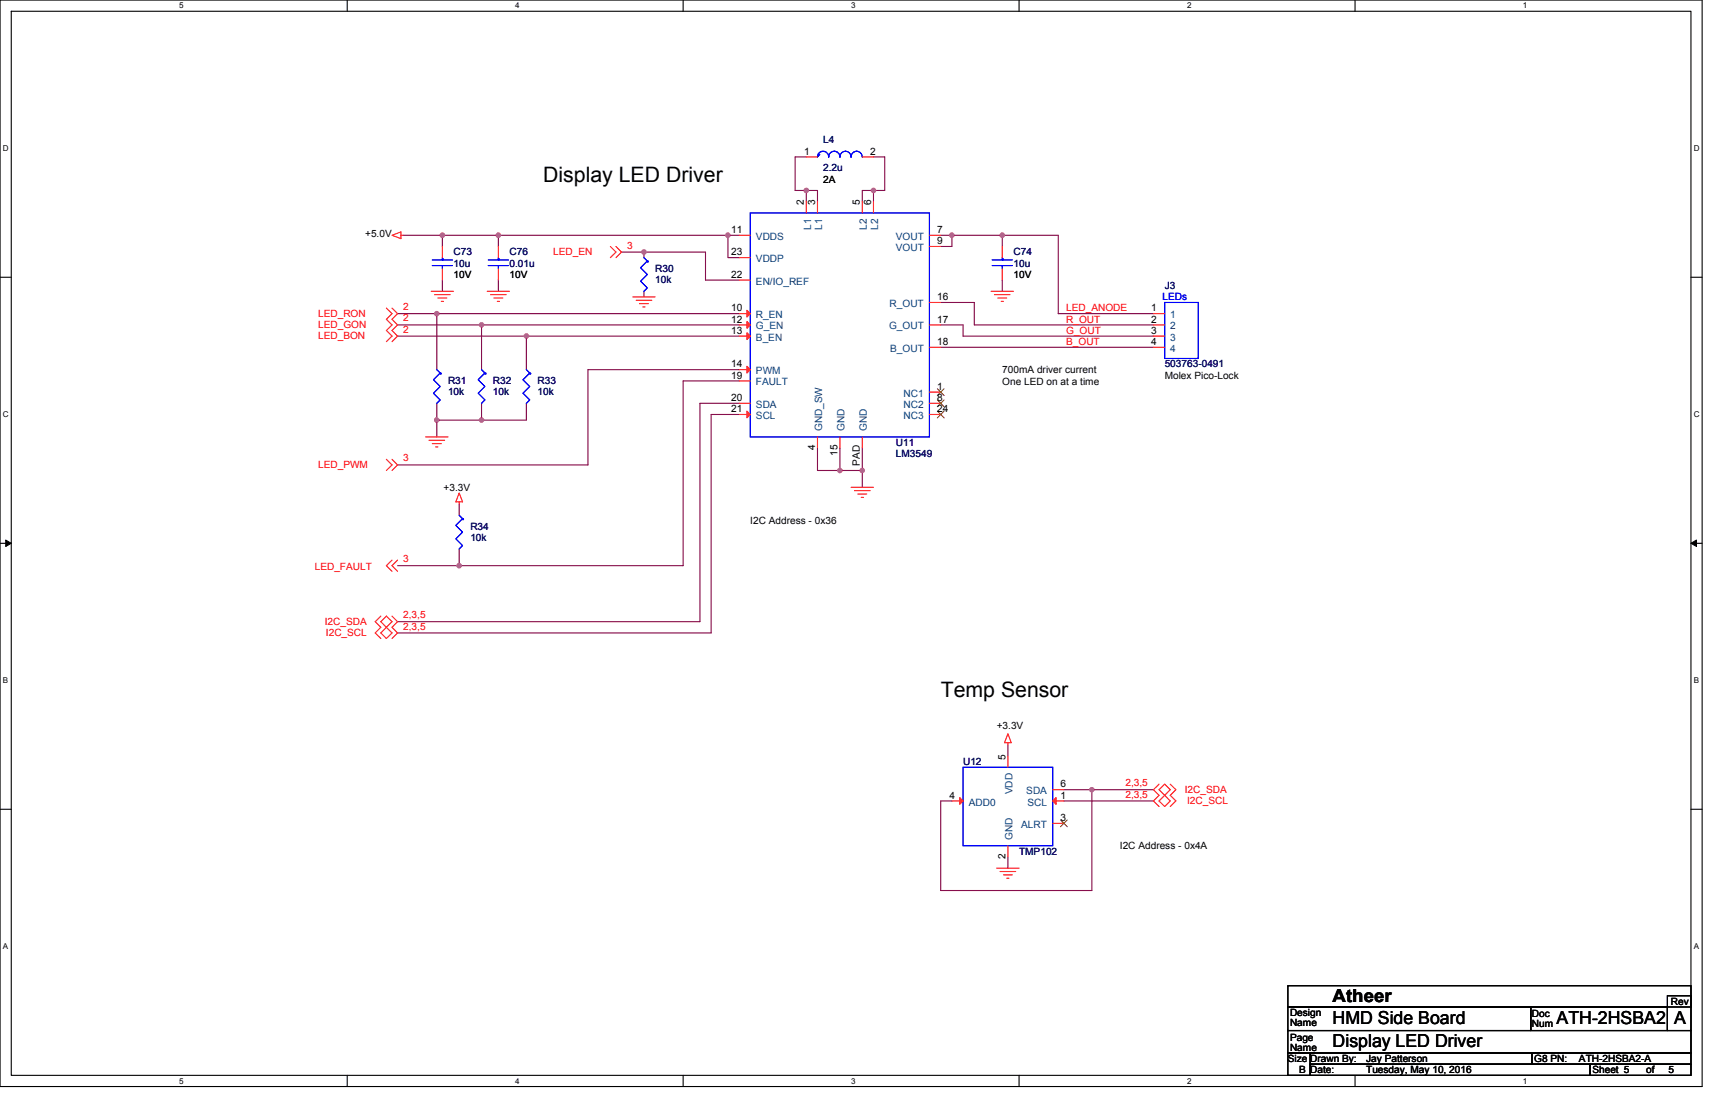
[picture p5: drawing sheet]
<svg xmlns="http://www.w3.org/2000/svg" width="432mm" height="279mm" viewBox="0 0 432 279" stroke-linecap="round" stroke-linejoin="round" font-family="sans-serif">
<path d="M0 0h428.6v273.5h-428.6zM2.8 2.8h422.9v267.9h-422.9z" fill="none" stroke="#000" stroke-width=".28"/>
<g fill="#fff">
<path d="M45.1 .3h1.1v2.3h-1.1z"/>
<path d="M45.1 271h1.1v2.2h-1.1z"/>
</g>
<path d="M87.4 0v2.8M87.4 270.7v2.8" fill="none" stroke="#000" stroke-width=".28"/>
<g fill="#fff">
<path d="M129.7 .3h1.1v2.3h-1.1z"/>
<path d="M129.7 271h1.1v2.2h-1.1z"/>
</g>
<path d="M172 0v2.8M172 270.7v2.8" fill="none" stroke="#000" stroke-width=".28"/>
<g fill="#fff">
<path d="M214.3 .3h1.1v2.3h-1.1z"/>
<path d="M214.3 271h1.1v2.2h-1.1z"/>
</g>
<path d="M256.6 0v2.8M256.6 270.7v2.8" fill="none" stroke="#000" stroke-width=".28"/>
<g fill="#fff">
<path d="M298.9 .3h1.1v2.3h-1.1z"/>
<path d="M298.9 271h1.1v2.2h-1.1z"/>
</g>
<path d="M341.2 0v2.8M341.2 270.7v2.8" fill="none" stroke="#000" stroke-width=".28"/>
<g fill="#fff">
<path d="M383.5 .3h1.1v2.3h-1.1z"/>
<path d="M383.5 271h1.1v2.2h-1.1z"/>
<path d="M.7 36.3h1.5v2.3h-1.5z"/>
<path d="M426.5 36.3h1.4v2.3h-1.4z"/>
<path d="M.7 103.3h1.5v2.2h-1.5z"/>
<path d="M426.5 103.3h1.4v2.2h-1.4z"/>
</g>
<path d="M0 69.8h2.8M425.7 69.8h2.9" fill="none" stroke="#000" stroke-width=".28"/>
<g fill="#fff">
<path d="M.7 170.2h1.4v2.3h-1.4z"/>
<path d="M426.5 170.2h1.3v2.3h-1.3z"/>
</g>
<path d="M0 136.8h2.8M425.7 136.8h2.9" fill="none" stroke="#000" stroke-width=".28"/>
<path d="M1.4 135.9l1.4 .9-1.4 .8zM425.7 136.8l1.4-.9v1.7z" fill="#000" stroke="#000" stroke-width=".25"/>
<g fill="#fff">
<path d="M.7 237.2h1.4v2.2h-1.4z"/>
<path d="M426.4 237.2h1.4v2.2h-1.4z"/>
</g>
<path d="M0 203.7h2.8M425.7 203.7h2.9M324.3 248.1h101.4v5.4h-101.4zM324.3 259.4h101.4v5.6h-101.4zM324.3 253.5h61.1v5.9h-61.1zM385.4 253.5h34.4v5.9h-34.4zM419.8 250.7h5.9v8.7h-5.9zM324.3 265h5.6v5.7h-5.6zM329.9 265h55.8v2.9h-55.8zM329.9 267.9h70.5v2.8h-70.5zM385.7 265h40v2.9h-40zM400.4 267.9h25.3v2.8h-25.3z" fill="none" stroke="#000" stroke-width=".28"/>
<g fill="none" stroke="#800040" stroke-width=".28">
<path d="M203 39.5h-2.8v8.4h2.8M219.9 39.5h2.9v8.4h-2.9M101.5 59.2h9.9M111.4 59.2h14.1M111.4 59.2v2.8M125.5 59.2v2.8M125.5 59.2h57.8M183.3 59.2v5.7h2.8M183.3 59.2h2.8M203 47.9h2.8v2.9M203 47.9v2.9M219.9 47.9h-2.8v2.9"/>
<path d="M219.9 47.9v2.9M236.9 59.2h2.8M239.7 59.2v2.8h-2.8M239.7 59.2h12.6M252.3 59.2v2.8M252.3 59.2h14.1v19.8h24M100.1 79h9.9M110 79v14M110 79h76.1M111.4 70.5v2.8M125.5 70.5v2.8M156.5 63.5h5.6"/>
<path d="M162.1 73.3v1.4M162.1 63.5h15.5v7h8.5M162.1 63.5v1.4M236.9 76.1h8.4v5.7h45.1M252.3 70.5v2.8M100.1 81.8h21.1M100.1 84.6h32.4M121.2 81.8v11.2M121.2 81.8h64.9M132.5 84.6h53.6M132.5 84.6v8.4M186.1 93h-38.1v24h-47.9"/>
<path d="M186.1 95.9h-14.1v46.5h-56.4M236.9 81.8h5.6v2.8h47.9M236.9 87.4h53.5M110 105.7h11.2M110 101.5v4.2M110 105.7v4.3M121.2 101.5v4.2M132.5 101.5v4.2h-11.3M186.1 101.5h-9.9v55h-76.1M186.1 104.3h-7.1v55h-78.9M205.8 112.8v5.6h5.7M211.5 112.8v5.6"/>
<path d="M211.5 118.4h5.6M217.1 112.8v9.9M115.6 126.9v2.8M115.6 138.2v4.2M100.1 142.4h15.5M253.8 187.5v2.8M267.9 198.8h7M274.9 198.8h15.5M274.9 198.8v25.4h-38v-22.6h2.8M253.8 215.7v2.8M267.9 201.6h22.5"/>
</g>
<g fill="#f0f" stroke="#f0f" stroke-width=".28">
<circle cx="110" cy="78.9" r=".55"/>
<circle cx="121.2" cy="81.8" r=".55"/>
<circle cx="132.5" cy="84.6" r=".55"/>
<circle cx="203" cy="47.9" r=".55"/>
<circle cx="219.9" cy="47.9" r=".55"/>
<circle cx="252.3" cy="59.2" r=".56"/>
<circle cx="239.6" cy="59.2" r=".56"/>
<circle cx="111.4" cy="59.2" r=".56"/>
<circle cx="115.6" cy="142.4" r=".56"/>
<circle cx="217.1" cy="118.4" r=".55"/>
<circle cx="211.5" cy="118.4" r=".55"/>
<circle cx="110" cy="105.7" r=".55"/>
<circle cx="121.2" cy="105.7" r=".55"/>
<circle cx="162.1" cy="63.4" r=".55"/>
<circle cx="183.3" cy="59.2" r=".56"/>
<circle cx="125.5" cy="59.2" r=".56"/>
<circle cx="274.9" cy="198.8" r=".55"/>
</g>
<g fill="none" stroke="#f00" stroke-width=".28">
<path d="M203 39.5h2.8M217.1 39.5h2.8M98.7 59.2l2.2-.8v1.7zM100.9 59.2h.6M186.1 59.2h2.8M203 50.8v2.8M205.8 50.8v2.8M217.1 50.8v2.8M219.9 50.8v2.8M234 59.2h2.9M97.3 77.6l1.4 1.4-1.4 1.4 1.4 1.4-1.4 1.4 1.4 1.4-1.4 1.4M98.7 77.6l1.4 1.4-1.4 1.4 1.4 1.4-1.4 1.4 1.4 1.4-1.4 1.4"/>
<path d="M108.6 73.3h5.6M109.4 74.2h3.9M110.3 75h2.2M111.1 75.9h.6M111.4 62v2.9M111.4 67.7v2.8M122.7 73.3h5.6M123.5 74.2h3.9M124.4 75h2.2M125.2 75.9h.6M125.5 62v2.9M125.5 67.7v2.8"/>
<path d="M153.7 62l1.4 1.5-1.4 1.4M155.1 62l1.4 1.5-1.4 1.4M159.3 74.7h5.7M160.2 75.6h3.9M161 76.4h2.3M161.8 77.3h.6M162.1 64.9h.1M162.1 73.3h.1M186.1 79h2.8M186.1 70.5h2.8M186.1 64.9h2.8M234 76.1h2.9"/>
<path d="M234 62h2.9M249.5 73.3h5.7M250.4 74.2h3.9M251.2 75h2.3M252.1 75.9h.5M252.3 62v2.9M252.3 67.7v2.8M290.4 79h2.8M110 93h.1M121.2 93h.1M132.5 93h.1M186.1 81.8h2.8"/>
<path d="M186.1 84.6h2.8M186.1 93h2.8M186.1 95.9h2.8M234 81.8h2.9M234 87.4h2.9M234 98.7h2.9M290.4 81.8h2.8M290.4 84.6h2.8M290.4 87.4h2.8M97.3 115.6l1.4 1.4-1.4 1.4M98.7 115.6l1.4 1.4-1.4 1.4M107.1 110h5.7"/>
<path d="M108 110.8h4M108.8 111.7h2.3M109.7 112.5h.6M110 101.5h.1M121.2 101.5h.1M132.5 101.5h.1M186.1 104.3h2.8M186.1 101.5h2.8M205.8 110v2.8M211.5 110v2.8M217.1 110v2.8M234 101.5h2.9"/>
<path d="M234 104.3h2.9M115.6 124.1l.9 2.2h-1.7zM115.6 126.3v.6M115.6 129.7h.1M115.6 138.2h.1M214.3 122.7h5.6M215.1 123.5h4M216 124.4h2.2M216.8 125.2h.6M95.9 156.5l1.4-1.4 1.4 1.4-1.4 1.4zM95.9 155.1l-1.4 1.4 1.4 1.4-1.4 1.4 1.4 1.4M97.3 157.9l1.4 1.4-1.4 1.4-1.4-1.4z"/>
<path d="M98.7 155.1l1.4 1.4-1.4 1.4 1.4 1.4-1.4 1.4M98.7 141l-1.4 1.4 1.4 1.4M100.1 141l-1.4 1.4 1.4 1.4M253.8 184.7l.8 2.2h-1.7zM253.8 186.9v.6M253.8 190.3v2.8M265 198.8h2.9M291.8 197.4l-1.4 1.4 1.4 1.4-1.4 1.4 1.4 1.4M291.8 198.8l1.4-1.4 1.4 1.4-1.4 1.4zM294.6 197.4l1.5 1.4-1.5 1.4 1.5 1.4-1.5 1.4M239.7 201.6h2.8M251 218.5h5.6"/>
<path d="M251.8 219.4h3.9M253.8 212.9v2.8M265 207.2h2.9M265 201.6h2.9M293.2 200.2l1.4 1.4-1.4 1.4-1.4-1.4zM252.6 220.2h2.3M253.5 221.1h.5"/>
</g>
<g fill="none" stroke="#00f" stroke-width=".28">
<path d="M206.4 38.9l-.6 .6a1.41 1.41 0 0 1 1.4-1.4 1.41 1.41 0 0 1 1.4 1.4h.1a1.38 1.38 0 0 1 1.3-1.4h.1a1.4 1.4 0 0 1 1.4 1.4M217.1 39.5a1.39 1.39 0 0 0-1.4-1.4 1.38 1.38 0 0 0-1.4 1.4 1.4 1.4 0 0 0-1.5-1.4h.1a1.38 1.38 0 0 0-1.4 1.4M188.9 53.6h45.1v56.4h-45.1zM108.8 66.8h5.1M108.8 65.4h5.1M111.4 64.9v.5M111.4 66.8v.9M111.4 65.2h.2v.2h-.2zM122.9 66.8h5.1M122.9 65.4h5.1M125.5 64.9v.5M125.5 66.8v.9"/>
<path d="M125.5 65.2h.2v.2h-.2zM162.1 64.9l.9 .8-1.7 1.7 1.7 1.7-1.7 1.7 1.7 1.7-.9 .8M163 65.7h.2v.2h-.2zM194.6 67.7h.1M249.8 66.8h5.1M249.8 65.4h5.1M252.3 64.9v.5M252.3 66.8v.9M252.4 65.2h.2v.2h-.2zM293.2 76.1h8.5v14.1h-8.5zM110 93l.8 .9-1.7 1.7 1.7 1.7-1.7 1.7 1.7 1.7-.8 .8M110.9 93.9h.1v.2h-.1z"/>
<path d="M121.2 93l.9 .9-1.7 1.7 1.7 1.7-1.7 1.7 1.7 1.7-.9 .8M122.1 93.9h.2v.2h-.2zM132.5 93l.9 .9-1.7 1.7 1.7 1.7-1.7 1.7 1.7 1.7-.9 .8M133.4 93.9h.2v.2h-.2zM115.6 129.7l.9 .9-1.7 1.6 1.7 1.7-1.7 1.7 1.7 1.7-.9 .9M116.5 130.6h.2v.2h-.2zM242.5 193.1h22.5v19.8h-22.5z"/>
</g>
<path d="M236 97.9l1.7 1.7M237.7 97.9l-1.7 1.7M236 100.7l1.7 1.7M236 103.5l1.7 1.7M237.7 100.7l-1.7 1.7M237.7 103.5l-1.7 1.7M267 206.4l1.7 1.7M268.7 206.4l-1.7 1.7" fill="none" stroke="#804000" stroke-width=".25"/>
<g fill="#f00" stroke="#f00" stroke-width=".28">
<path d="M265.9 200.8v1.7l-.9-.9z"/>
<path d="M241.6 200.8l.9 .8-.9 .9z"/>
<path d="M188.1 103.5l.8 .8-.8 .9z"/>
<path d="M188.1 78.1l.8 .9-.8 .8z"/>
<path d="M188.1 80.9l.8 .9-.8 .8z"/>
<path d="M188.1 83.8l.8 .8-.8 .8z"/>
<path d="M188.1 92.2l.8 .8-.8 .9z"/>
</g>
<g font-size="5.4">
<text x="136.8" y="45.7">Display LED Driver</text>
<text x="236.9" y="175.4">Temp Sensor</text>
</g>
<g font-size="4.5">
<text x="335.5" y="257.8">HMD Side Board</text>
<text x="335.5" y="252.3">Atheer</text>
<text x="391.9" y="257.8">ATH-2HSBA2</text>
<text x="421.5" y="257.8">A</text>
<text x="335.5" y="263.4">Display LED Driver</text>
</g>
<g font-size="2.5">
<text x="202.4" y="38.9">1</text>
<text x="219.1" y="38.9">2</text>
<text x="207.2" y="46">2A</text>
<text x="202.4" y="51.6" transform="rotate(-90 202.4 51.6)">2</text>
<text x="205.2" y="51.6" transform="rotate(-90 205.2 51.6)">3</text>
<text x="216.5" y="51.6" transform="rotate(-90 216.5 51.6)">5</text>
<text x="219.3" y="51.6" transform="rotate(-90 219.3 51.6)">6</text>
<text x="91.9" y="59.8">+5.0V</text>
<text x="184.1" y="58.6">11</text>
<text x="236" y="58.6">7</text>
<text x="184.1" y="64.3">23</text>
<text x="236" y="61.4">9</text>
<text x="114.2" y="69.9">10V</text>
<text x="128.3" y="69.9">10V</text>
<text x="184.1" y="69.9">22</text>
<text x="255.2" y="69.9">10V</text>
<text x="236" y="75.5">16</text>
<text x="184.1" y="78.4">10</text>
<text x="184.1" y="81.2">12</text>
<text x="236" y="81.2">17</text>
<text x="289.9" y="78.4">1</text>
<text x="289.9" y="81.2">2</text>
<text x="184.1" y="84">13</text>
<text x="236" y="86.8">18</text>
<text x="289.9" y="84">3</text>
<text x="289.9" y="86.8">4</text>
<text x="184.1" y="92.5">14</text>
<text x="184.1" y="95.3">19</text>
<text x="252.3" y="93.9">700mA driver current</text>
<text x="293.2" y="95.3">Molex Pico-Lock</text>
<text x="184.1" y="100.9">20</text>
<text x="236" y="98.1">1</text>
<text x="236" y="100.9">8</text>
<text x="252.3" y="96.8">One LED on at a time</text>
<text x="184.1" y="103.7">21</text>
<text x="236" y="103.7">24</text>
<text x="205.2" y="113.4" transform="rotate(-90 205.2 113.4)">4</text>
<text x="210.9" y="114.8" transform="rotate(-90 210.9 114.8)">15</text>
<text x="216.5" y="117.2" transform="rotate(-90 216.5 117.2)">PAD</text>
<text x="111.7" y="123.5">+3.3V</text>
<text x="188.9" y="132">I2C Address - 0x36</text>
<text x="251" y="183.6">+3.3V</text>
<text x="253.2" y="191.2" transform="rotate(-90 253.2 191.2)">5</text>
<text x="239.1" y="201">4</text>
<text x="267" y="201">1</text>
<text x="267" y="198.2">6</text>
<text x="267" y="206.7">3</text>
<text x="282" y="213.7">I2C Address - 0x4A</text>
<text x="253.2" y="216.3" transform="rotate(-90 253.2 216.3)">2</text>
<text x="324.8" y="255.7">Design</text>
<text x="385.7" y="256">Doc</text>
<text x="420.7" y="252.9">Rev</text>
<text x="324.8" y="258.3">Name</text>
<text x="324.8" y="261.9">Page</text>
<text x="385.7" y="258.6">Num</text>
<text x="324.3" y="267.3">Size</text>
<text x="324.8" y="264.5">Name</text>
<text x="329.9" y="267.3">Drawn By:</text>
<text x="344" y="267.3">Jay Patterson</text>
<text x="386.3" y="267.3">G8 PN:</text>
<text x="397.6" y="267.3">ATH-2HSBA2-A</text>
<text x="327.1" y="270.1">B</text>
<text x="329.9" y="270.1">Date:</text>
<text x="344" y="270.1">Tuesday, May 10, 2016</text>
<text x="400.9" y="270.1">Sheet 5</text>
<text x="414.5" y="270.1">of</text>
<text x="420.1" y="270.1">5</text>
</g>
<g font-size="2.5" fill="#000080">
<text x="207.2" y="36.1">L4</text>
<text x="207.2" y="43.1">2.2u</text>
<text x="114.2" y="64.3">C73</text>
<text x="128.3" y="64.3">C76</text>
<text x="255.2" y="64.3">C74</text>
<text x="114.2" y="67.1">10u</text>
<text x="128.3" y="67.1">0.01u</text>
<text x="165" y="68.5">R30</text>
<text x="165" y="71.3">10k</text>
<text x="255.2" y="67.1">10u</text>
<text x="293.2" y="72.7">J3</text>
<text x="293.2" y="92.5">503763-0491</text>
<text x="112.8" y="96.7">R31</text>
<text x="112.8" y="99.5">10k</text>
<text x="124.1" y="96.7">R32</text>
<text x="124.1" y="99.5">10k</text>
<text x="135.3" y="96.7">R33</text>
<text x="135.3" y="99.5">10k</text>
<text x="225.6" y="112.2">U11</text>
<text x="225.6" y="115">LM3549</text>
<text x="118.4" y="133.4">R34</text>
<text x="118.4" y="136.2">10k</text>
<text x="242.5" y="192.6">U12</text>
<text x="256.6" y="215.1">TMP102</text>
</g>
<g font-size="2.5" fill="#004080">
<text x="204.2" y="57.8" transform="rotate(-90 204.2 57.8)">L1</text>
<text x="207" y="57.8" transform="rotate(-90 207 57.8)">L1</text>
<text x="218.3" y="57.8" transform="rotate(-90 218.3 57.8)">L2</text>
<text x="221.1" y="57.8" transform="rotate(-90 221.1 57.8)">L2</text>
<text x="190.3" y="60.4">VDDS</text>
<text x="190.3" y="66">VDDP</text>
<text x="225.6" y="60.4">VOUT</text>
<text x="225.6" y="63.2">VOUT</text>
<text x="190.3" y="71.6">EN/IO_REF</text>
<text x="224" y="77.3">R_OUT</text>
<text x="190.3" y="80.1">R_EN</text>
<text x="190.3" y="82.9">G_EN</text>
<text x="223.9" y="82.9">G_OUT</text>
<text x="294.7" y="80.1">1</text>
<text x="294.7" y="82.9">2</text>
<text x="190.3" y="85.7">B_EN</text>
<text x="224.1" y="88.6">B_OUT</text>
<text x="294.7" y="85.7">3</text>
<text x="294.7" y="88.6">4</text>
<text x="190.3" y="94.2">PWM</text>
<text x="190.3" y="97">FAULT</text>
<text x="227.5" y="99.8">NC1</text>
<text x="190.3" y="105.5">SCL</text>
<text x="190.3" y="102.7">SDA</text>
<text x="227.5" y="102.7">NC2</text>
<text x="227.5" y="105.5">NC3</text>
<text x="207" y="108.6" transform="rotate(-90 207 108.6)">GND_SW</text>
<text x="212.7" y="108.6" transform="rotate(-90 212.7 108.6)">GND</text>
<text x="218.3" y="108.6" transform="rotate(-90 218.3 108.6)">GND</text>
<text x="243.9" y="202.8">ADD0</text>
<text x="255" y="199.9" transform="rotate(-90 255 199.9)">VDD</text>
<text x="258.4" y="199.9">SDA</text>
<text x="258.7" y="202.8">SCL</text>
<text x="257.1" y="208.4">ALRT</text>
<text x="255" y="211.5" transform="rotate(-90 255 211.5)">GND</text>
</g>
<g font-size="2.5" fill="#f00">
<text x="139.3" y="64.3">LED_EN</text>
<text x="157.9" y="62.6">3</text>
<text x="80.1" y="79.8">LED_RON</text>
<text x="80.1" y="82.6">LED_GON</text>
<text x="101.5" y="78.1">2</text>
<text x="101.5" y="80.9">2</text>
<text x="101.5" y="83.7">2</text>
<text x="268.4" y="81.2">R_OUT</text>
<text x="268.4" y="78.4">LED_ANODE</text>
<text x="80.1" y="85.4">LED_BON</text>
<text x="268.4" y="84">G_OUT</text>
<text x="268.4" y="86.8">B_OUT</text>
<text x="80.1" y="117.9">LED_PWM</text>
<text x="101.5" y="116.2">3</text>
<text x="79.2" y="143.5">LED_FAULT</text>
<text x="101.5" y="141.5">3</text>
<text x="101.5" y="155.6">2,3,5</text>
<text x="81.8" y="157.3">I2C_SDA</text>
<text x="82.1" y="160.1">I2C_SCL</text>
<text x="101.5" y="158.5">2,3,5</text>
<text x="283.4" y="197.9">2,3,5</text>
<text x="283.4" y="200.7">2,3,5</text>
<text x="298.3" y="199.6">I2C_SDA</text>
<text x="298.9" y="202.4">I2C_SCL</text>
</g>
<text font-size="2.5" fill="#00f" x="292.7" y="75.6">LEDs</text>
<g font-size="2">
<text x="45.1" y="2.1">5</text>
<text x="129.7" y="2.1">4</text>
<text x="214.3" y="2.1">3</text>
<text x="298.9" y="2.1">2</text>
<text x="383.5" y="2.1">1</text>
<text x=".7" y="38.1">D</text>
<text x="426.5" y="38.1">D</text>
<text x=".7" y="105.1">C</text>
<text x="426.5" y="105.1">C</text>
<text x=".7" y="172">B</text>
<text x="426.5" y="172">B</text>
<text x=".7" y="239">A</text>
<text x="426.5" y="239">A</text>
<text x="45.1" y="272.8">5</text>
<text x="129.7" y="272.8">4</text>
<text x="214.3" y="272.8">3</text>
<text x="298.9" y="272.8">2</text>
<text x="383.5" y="272.8">1</text>
</g>
</svg>
